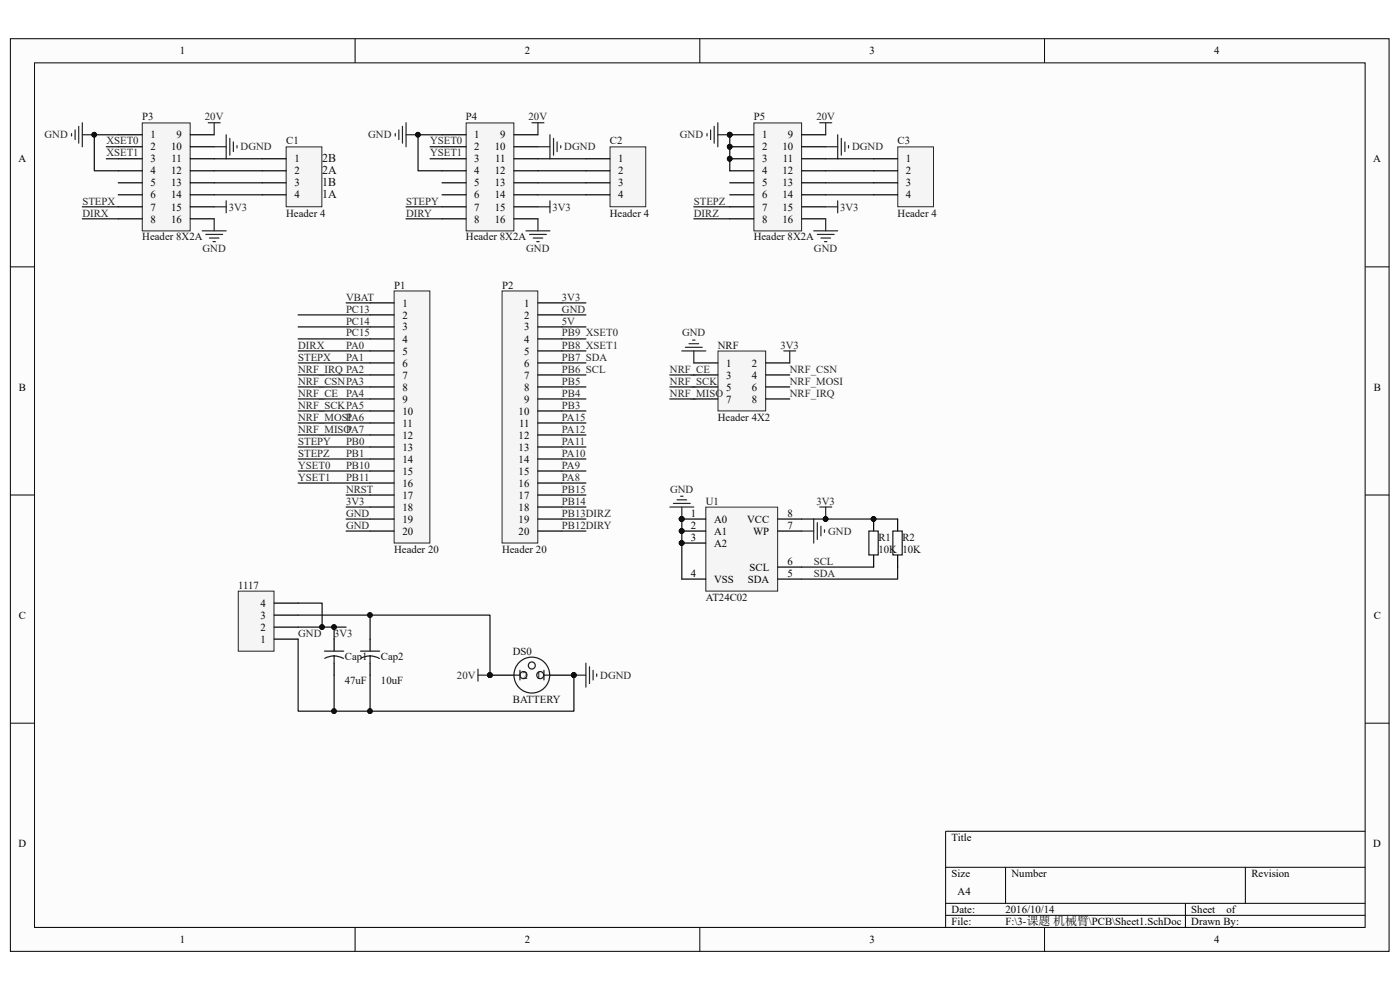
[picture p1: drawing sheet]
<svg xmlns="http://www.w3.org/2000/svg" width="297mm" height="210mm" viewBox="0 0 297 210" stroke-linecap="round" stroke-linejoin="round" font-family="sans-serif">
<path d="M2.2 8.3h292.5v193.5h-292.5z" fill="#fcfcfc"/>
<path d="M2.2 8.2h292.5v193.6h-292.5z" fill="none" stroke="#000" stroke-width=".21"/>
<path d="M7.4 13.4h282.2v183.3h-282.2z" fill="#fcfcfc"/>
<g fill="none" stroke="#000" stroke-width=".21">
<path d="M7.3 13.3h282.3v183.4h-282.3zM75.3 8.2v5.1M148.5 8.2v5.1M221.6 8.2v5.1M2.2 56.6h5.1M289.6 56.6h5.1M2.2 105h5.1M289.6 105h5.1M2.2 153.4h5.1M289.6 153.4h5.1M289.6 176.3h-89v20.4M75.3 196.7v5.1"/>
<path d="M148.5 196.7v5.1M200.6 184h89M200.6 191.6h89M200.6 194.2h89M213.3 184v7.6M221.6 196.7v5.1M251.5 191.6v5.1M264.2 184v7.6"/>
</g>
<path d="M83.7 61.8h7.5v53.4h-7.5z" fill="#f5f5f5"/>
<path d="M83.6 61.7h7.6v53.5h-7.6z" fill="none" stroke="#262626" stroke-width=".21"/>
<g fill="none" stroke="#000" stroke-width=".25">
<path d="M78.5 64.2h5.1M78.5 66.8h5.1M78.5 69.3h5.1M78.5 71.9h5.1M78.5 74.4h5.1M78.5 77h5.1M78.5 79.5h5.1M78.5 82.1h5.1M78.5 84.6h5.1M78.5 87.2h5.1M78.5 89.7h5.1M78.5 92.3h5.1"/>
<path d="M78.5 94.8h5.1M78.5 97.4h5.1M78.5 99.9h5.1M78.5 102.5h5.1M78.5 105h5.1M78.5 107.6h5.1M78.5 110.1h5.1M78.5 112.6h5.1"/>
</g>
<path d="M106.6 61.8h7.5v53.4h-7.5z" fill="#f5f5f5"/>
<path d="M106.5 61.7h7.6v53.5h-7.6z" fill="none" stroke="#262626" stroke-width=".21"/>
<g fill="none" stroke="#000" stroke-width=".25">
<path d="M114.1 64.2h5.1M114.1 66.8h5.1M114.1 69.3h5.1M114.1 71.9h5.1M114.1 74.4h5.1M114.1 77h5.1M114.1 79.5h5.1M114.1 82.1h5.1M114.1 84.6h5.1M114.1 87.2h5.1M114.1 89.7h5.1M114.1 92.3h5.1"/>
<path d="M114.1 94.8h5.1M114.1 97.4h5.1M114.1 99.9h5.1M114.1 102.5h5.1M114.1 105h5.1M114.1 107.6h5.1M114.1 110.1h5.1M114.1 112.6h5.1"/>
</g>
<path d="M30.2 26.1h10.1v22.9h-10.1z" fill="#f5f5f5"/>
<path d="M30.2 26.1h10.1v22.9h-10.1z" fill="none" stroke="#262626" stroke-width=".21"/>
<g fill="none" stroke="#000" stroke-width=".25">
<path d="M25.1 28.6h5.1M25.1 31.1h5.1M25.1 33.7h5.1M25.1 36.2h5.1M25.1 38.8h5.1M40.4 28.6h5M40.4 31.1h5M40.4 33.7h5M40.4 36.2h5M40.4 38.8h5M25.1 41.3h5.1M25.1 43.9h5.1"/>
<path d="M25.1 46.4h5.1M40.4 41.3h5M40.4 43.9h5M40.4 46.4h5"/>
</g>
<path d="M98.9 26.1h10.1v22.9h-10.1z" fill="#f5f5f5"/>
<path d="M98.9 26.1h10.1v22.9h-10.1z" fill="none" stroke="#262626" stroke-width=".21"/>
<g fill="none" stroke="#000" stroke-width=".25">
<path d="M93.8 28.6h5.1M93.8 31.1h5.1M93.8 33.7h5.1M93.8 36.2h5.1M93.8 38.8h5.1M109 28.6h5.1M109 31.1h5.1M109 33.7h5.1M109 36.2h5.1M109 38.8h5.1M93.8 41.3h5.1M93.8 43.9h5.1"/>
<path d="M93.8 46.4h5.1M109 41.3h5.1M109 43.9h5.1M109 46.4h5.1"/>
</g>
<path d="M160 26.1h10.1v22.9h-10.1z" fill="#f5f5f5"/>
<path d="M159.9 26.1h10.2v22.9h-10.2z" fill="none" stroke="#262626" stroke-width=".21"/>
<g fill="none" stroke="#000" stroke-width=".25">
<path d="M154.8 28.6h5.1M154.8 31.1h5.1M154.8 33.7h5.1M154.8 36.2h5.1M154.8 38.8h5.1M170.1 28.6h5.1M170.1 31.1h5.1M170.1 33.7h5.1M170.1 36.2h5.1M170.1 38.8h5.1M154.8 41.3h5.1M154.8 43.9h5.1"/>
<path d="M154.8 46.4h5.1M170.1 41.3h5.1M170.1 43.9h5.1M170.1 46.4h5.1"/>
</g>
<g fill="#0e0e0e" stroke="#0e0e0e" stroke-width=".21">
<circle cx="154.8" cy="28.6" r=".49"/>
<circle cx="154.8" cy="31.1" r=".49"/>
<circle cx="154.8" cy="33.7" r=".49"/>
</g>
<path d="M60.7 31.2h7.6v12.7h-7.6z" fill="#f5f5f5"/>
<path d="M60.7 31.2h7.6v12.7h-7.6z" fill="none" stroke="#262626" stroke-width=".21"/>
<path d="M55.6 33.7h5.1M55.6 36.2h5.1M55.6 38.8h5.1M55.6 41.3h5.1" fill="none" stroke="#000" stroke-width=".25"/>
<path d="M129.5 31.2h7.5v12.7h-7.5z" fill="#f5f5f5"/>
<path d="M129.4 31.2h7.6v12.7h-7.6z" fill="none" stroke="#262626" stroke-width=".21"/>
<path d="M124.3 33.7h5.1M124.3 36.2h5.1M124.3 38.8h5.1M124.3 41.3h5.1" fill="none" stroke="#000" stroke-width=".25"/>
<path d="M190.5 31.2h7.5v12.7h-7.5z" fill="#f5f5f5"/>
<path d="M190.5 31.2h7.5v12.7h-7.5z" fill="none" stroke="#262626" stroke-width=".21"/>
<path d="M185.3 33.7h5.1M185.3 36.2h5.1M185.3 38.8h5.1M185.3 41.3h5.1" fill="none" stroke="#000" stroke-width=".25"/>
<g fill="none" stroke="#262626" stroke-width=".25">
<path d="M15.2 28.3v.5M15.9 27.6v2M16.7 26.8v3.6M17.5 26v5.1M17.5 28.6h2.5M44.2 26h2.5M45.4 26v2.6M45.4 31.1h2.6M48 28.6v5.1M48.7 29.4v3.5M49.5 30.1v2.1M50.3 30.9v.5"/>
<path d="M83.9 28.3v.5M84.6 27.6v2M85.4 26.8v3.6M86.1 28.6h2.6M86.1 26v5.1M112.9 26h2.5M114.1 26v2.6M114.1 31.1h2.6M116.7 28.6v5.1M117.4 29.4v3.5M118.2 30.1v2.1M119 30.9v.5"/>
<path d="M150 28.3v.5M150.7 27.6v2M151.5 26.8v3.6M152.3 28.6h2.5M152.3 26v5.1M173.9 26h2.5M175.2 26v2.6M175.2 31.1h2.5M177.7 28.6v5.1M178.5 29.4v3.5M179.2 30.1v2.1M180 30.9v.5"/>
<path d="M42.9 49h5.1M43.7 49.7h3.5M44.4 50.5h2.1M45.2 51.3h.5M45.4 46.4v2.6M45.4 43.9h2.6M48 42.6v2.5M111.6 49h5.1M112.3 49.7h3.6M113.1 50.5h2M113.9 51.3h.5M114.1 46.4v2.6"/>
<path d="M114.1 43.9h2.6M116.7 42.6v2.5M172.6 49h5.1M173.4 49.7h3.5M174.2 50.5h2M174.9 51.3h.5M175.2 46.4v2.6M175.2 43.9h2.5M177.7 42.6v2.5"/>
</g>
<g fill="#0e0e0e" stroke="#0e0e0e" stroke-width=".21">
<circle cx="20" cy="28.6" r=".49"/>
<circle cx="88.7" cy="28.6" r=".49"/>
<circle cx="154.8" cy="28.6" r=".49"/>
</g>
<path d="M152.4 74.5h10v12.7h-10z" fill="#f5f5f5"/>
<path d="M152.3 74.5h10.1v12.7h-10.1z" fill="none" stroke="#262626" stroke-width=".21"/>
<path d="M147.2 77h5.1M147.2 79.5h5.1M162.4 77h5.1M162.4 79.5h5.1M147.2 82.1h5.1M147.2 84.6h5.1M162.4 82.1h5.1M162.4 84.6h5.1M103.9 143.2h5.1M116.7 143.2h5.1" fill="none" stroke="#000" stroke-width=".25"/>
<path d="M144.6 74.4h5.1M145.4 73.7h3.6M146.2 72.9h2M146.9 72.1h.5M147.2 74.4v2.6M166.3 74.4h2.5M167.5 74.4v2.6" fill="none" stroke="#262626" stroke-width=".25"/>
<g fill="#0e0e0e" stroke="#0e0e0e" stroke-width=".21">
<circle cx="121.7" cy="143.2" r=".49"/>
<circle cx="103.9" cy="143.2" r=".49"/>
</g>
<g fill="none" stroke="#1c1c1c" stroke-width=".25">
<path d="M109 143.2h1.3M110.3 142.2v2M115.4 143.2h1.3M115.4 142.2v2"/>
<circle cx="111" cy="143.2" r=".74"/>
<circle cx="112.8" cy="143.2" r="3.8"/>
<circle cx="112.8" cy="141.2" r=".74"/>
<circle cx="114.6" cy="143.2" r=".74"/>
</g>
<path d="M149.8 107.6h15.2v17.8h-15.2z" fill="#f5f5f5"/>
<path d="M149.7 107.6h15.3v17.8h-15.3z" fill="none" stroke="#262626" stroke-width=".21"/>
<path d="M144.6 110.1h5.1M144.6 112.6h5.1M144.6 115.2h5.1M165 110.1h5.1M165 112.6h5.1M185.3 110.1v2.5M185.3 117.7v2.6M190.4 110.1v2.5M190.4 117.7v2.6M144.6 122.8h5.1M165 122.8h5.1M165 120.3h5.1" fill="none" stroke="#000" stroke-width=".25"/>
<g fill="#0e0e0e" stroke="#0e0e0e" stroke-width=".21">
<circle cx="144.6" cy="110.1" r=".5"/>
<circle cx="144.6" cy="112.6" r=".5"/>
<circle cx="144.6" cy="115.2" r=".5"/>
<circle cx="175.1" cy="110.1" r=".49"/>
<circle cx="185.3" cy="110.1" r=".49"/>
<circle cx="121.7" cy="143.2" r=".49"/>
<circle cx="103.9" cy="143.2" r=".49"/>
</g>
<g fill="none" stroke="#262626" stroke-width=".25">
<path d="M142.1 107.6h5.1M142.9 106.8h3.5M143.6 106h2.1M144.4 105.3h.5M144.6 107.6v2.5M170.1 112.6h2.5M172.6 110.1v5.1M173.4 110.9v3.5M173.9 107.6h2.5M174.2 111.6v2.1M174.9 112.4v.5M175.2 107.6v2.5"/>
<path d="M101.4 143.2h2.5M101.4 141.9v2.6M121.8 143.2h2.5M124.3 140.7v5.1M125.1 141.4v3.6M125.8 142.2v2M126.6 143v.5"/>
</g>
<path d="M184.3 112.6h2v5.1h-2zM189.4 112.6h2v5.1h-2z" fill="none" stroke="#1c1c1c" stroke-width=".25"/>
<path d="M50.6 125.4h7.5v12.7h-7.5z" fill="#f5f5f5"/>
<path d="M50.5 125.4h7.6v12.7h-7.6z" fill="none" stroke="#262626" stroke-width=".21"/>
<path d="M58.2 135.6h5M58.2 133h5M58.2 130.5h5M58.2 127.9h5M70.9 135.6v2.5M78.5 135.6v2.5M70.9 140.7v2.5M78.5 140.7v2.5" fill="none" stroke="#000" stroke-width=".25"/>
<path d="M68.8 138.1h4.1M68.9 139.6l1.1-.4 .9-.1 1.2 .2 .8 .4M70.9 139.1v1.6M76.5 138.1h4M76.5 139.6l1.2-.4 .8-.1 1.2 .2 .8 .4M78.5 139.1v1.6" fill="none" stroke="#1c1c1c" stroke-width=".25"/>
<g fill="none" stroke="#0e0e0e" stroke-width=".25">
<path d="M22.6 33.7h2.5M22.6 31.1h2.5M25.1 28.6h-5.1v7.6h5.1M45.4 33.7h10.2M45.4 36.2h10.2M45.4 38.8h10.2M91.2 33.7h2.6M91.2 31.1h2.6M93.8 28.6h-5.1v7.6h5.1M114.1 33.7h10.2M114.1 36.2h10.2M114.1 38.8h10.2"/>
<path d="M154.8 28.6v7.6M175.2 33.7h10.1M175.2 36.2h10.1M175.2 38.8h10.1M17.5 43.9h7.6M17.5 46.4h7.6M45.4 41.3h10.2M86.1 43.9h7.7M86.1 46.4h7.7M114.1 41.3h10.2M147.2 43.9h7.6M147.2 46.4h7.6"/>
<path d="M175.2 41.3h10.1M63.2 79.5h15.3M63.2 66.8h15.3M63.2 69.3h15.3M63.2 71.9h15.3M63.2 74.4h15.3M63.2 77h15.3M73.4 64.2h5.1M119.2 64.2h5.1M119.2 79.5h5.1M119.2 66.8h5.1M119.2 69.3h5.1"/>
<path d="M119.2 71.9h5.1M119.2 74.4h5.1M119.2 77h5.1M142.1 79.5h5.1M63.2 82.1h15.3M63.2 84.6h15.3M63.2 87.2h15.3M63.2 89.7h15.3M63.2 92.3h15.3M63.2 94.8h15.3M63.2 97.4h15.3M63.2 99.9h15.3"/>
<path d="M119.2 82.1h5.1M119.2 84.6h5.1M119.2 87.2h5.1M119.2 89.7h5.1M119.2 92.3h5.1M119.2 94.8h5.1M119.2 97.4h5.1M119.2 99.9h5.1M142.1 82.1h5.1M142.1 84.6h5.1M63.2 102.5h15.3M73.4 105h5.1"/>
<path d="M73.4 107.6h5.1M73.4 110.1h5.1M73.4 112.6h5.1M119.2 105h5.1M119.2 107.6h5.1M119.2 110.1h5.1M119.2 112.6h5.1M119.2 102.5h5.1M144.6 110.1v12.7M170.1 110.1h20.3M63.2 127.9h5.1v5.1M63.2 135.6v15.3h58.6v-7.7"/>
<path d="M63.2 133h7.7v2.6M63.2 130.5h40.7v12.7M70.9 133h2.5M78.5 130.5v5.1M170.1 120.3h15.2M190.4 120.3v2.5h-20.3M70.9 143.2v7.7M78.5 143.2v7.7"/>
</g>
<g fill="#0e0e0e" stroke="#0e0e0e" stroke-width=".21">
<circle cx="154.8" cy="33.7" r=".49"/>
<circle cx="154.8" cy="31.1" r=".49"/>
<circle cx="154.8" cy="28.6" r=".49"/>
<circle cx="20" cy="28.6" r=".49"/>
<circle cx="88.7" cy="28.6" r=".49"/>
<circle cx="144.6" cy="115.2" r=".5"/>
<circle cx="144.6" cy="112.6" r=".5"/>
<circle cx="144.6" cy="110.1" r=".5"/>
<circle cx="175.1" cy="110.1" r=".49"/>
<circle cx="185.3" cy="110.1" r=".49"/>
<circle cx="70.8" cy="150.8" r=".49"/>
<circle cx="78.5" cy="130.5" r=".49"/>
<circle cx="78.5" cy="150.8" r=".49"/>
<circle cx="70.8" cy="133" r=".49"/>
<circle cx="68.3" cy="133" r=".49"/>
<circle cx="121.7" cy="143.2" r=".49"/>
<circle cx="103.9" cy="143.2" r=".49"/>
</g>
<g font-size="2.5" fill="#0e0e0e">
<text x="68.3" y="34.4">2B</text>
<text x="68.3" y="37">2A</text>
<text x="68.3" y="39.5">1B</text>
<text x="68.3" y="42">1A</text>
</g>
<g font-size="2.3">
<text x="38.2" y="11.5">1</text>
<text x="111.3" y="11.5">2</text>
<text x="184.4" y="11.5">3</text>
<text x="257.6" y="11.5">4</text>
<text x="32" y="29.4">1</text>
<text x="37.4" y="29.4">9</text>
<text x="100.6" y="29.4">1</text>
<text x="106.1" y="29.4">9</text>
<text x="161.7" y="29.4">1</text>
<text x="167.1" y="29.4">9</text>
<text x="3.9" y="34.5">A</text>
<text x="32" y="31.9">2</text>
<text x="32" y="34.5">3</text>
<text x="36.3" y="31.9">10</text>
<text x="36.4" y="34.5">11</text>
<text x="62.5" y="34.5">1</text>
<text x="100.6" y="31.9">2</text>
<text x="100.6" y="34.5">3</text>
<text x="104.9" y="31.9">10</text>
<text x="105" y="34.5">11</text>
<text x="131.1" y="34.5">1</text>
<text x="161.7" y="31.9">2</text>
<text x="161.7" y="34.5">3</text>
<text x="166" y="31.9">10</text>
<text x="166.1" y="34.5">11</text>
<text x="192.2" y="34.5">1</text>
<text x="291.3" y="34.5">A</text>
<text x="32" y="37">4</text>
<text x="32" y="39.5">5</text>
<text x="36.3" y="37">12</text>
<text x="36.3" y="39.5">13</text>
<text x="62.5" y="37">2</text>
<text x="62.5" y="39.5">3</text>
<text x="100.6" y="37">4</text>
<text x="100.6" y="39.5">5</text>
<text x="104.9" y="37">12</text>
<text x="104.9" y="39.5">13</text>
<text x="131.1" y="37">2</text>
<text x="131.1" y="39.5">3</text>
<text x="161.7" y="37">4</text>
<text x="161.7" y="39.5">5</text>
<text x="166" y="37">12</text>
<text x="166" y="39.5">13</text>
<text x="192.2" y="37">2</text>
<text x="192.2" y="39.5">3</text>
<text x="32" y="42.1">6</text>
<text x="32" y="44.7">7</text>
<text x="32" y="47.2">8</text>
<text x="36.3" y="42.1">14</text>
<text x="36.3" y="44.7">15</text>
<text x="36.3" y="47.2">16</text>
<text x="62.5" y="42.1">4</text>
<text x="100.6" y="42.1">6</text>
<text x="100.6" y="44.7">7</text>
<text x="100.6" y="47.2">8</text>
<text x="104.9" y="42.1">14</text>
<text x="104.9" y="44.7">15</text>
<text x="104.9" y="47.2">16</text>
<text x="131.1" y="42.1">4</text>
<text x="161.7" y="42.1">6</text>
<text x="161.7" y="44.7">7</text>
<text x="161.7" y="47.2">8</text>
<text x="166" y="42.1">14</text>
<text x="166" y="44.7">15</text>
<text x="166" y="47.2">16</text>
<text x="192.2" y="42.1">4</text>
<text x="85.4" y="65">1</text>
<text x="111.2" y="65">1</text>
<text x="85.4" y="67.6">2</text>
<text x="85.4" y="70.1">3</text>
<text x="111.2" y="67.6">2</text>
<text x="111.2" y="70.1">3</text>
<text x="85.4" y="72.7">4</text>
<text x="85.4" y="75.2">5</text>
<text x="85.4" y="77.8">6</text>
<text x="111.2" y="72.7">4</text>
<text x="111.2" y="75.2">5</text>
<text x="111.2" y="77.8">6</text>
<text x="154" y="77.8">1</text>
<text x="159.5" y="77.8">2</text>
<text x="4" y="82.8">B</text>
<text x="85.4" y="80.3">7</text>
<text x="85.4" y="82.8">8</text>
<text x="111.2" y="80.3">7</text>
<text x="111.2" y="82.8">8</text>
<text x="154" y="80.3">3</text>
<text x="154" y="82.8">5</text>
<text x="159.5" y="80.3">4</text>
<text x="159.5" y="82.8">6</text>
<text x="291.4" y="82.8">B</text>
<text x="85.4" y="85.4">9</text>
<text x="85.4" y="88">10</text>
<text x="110" y="88">10</text>
<text x="111.2" y="85.4">9</text>
<text x="154" y="85.4">7</text>
<text x="159.5" y="85.4">8</text>
<text x="85.4" y="90.5">11</text>
<text x="85.4" y="93">12</text>
<text x="85.4" y="95.6">13</text>
<text x="110" y="93">12</text>
<text x="110" y="95.6">13</text>
<text x="110.1" y="90.5">11</text>
<text x="85.4" y="98.1">14</text>
<text x="85.4" y="100.7">15</text>
<text x="110" y="98.1">14</text>
<text x="110" y="100.7">15</text>
<text x="85.4" y="103.3">16</text>
<text x="85.4" y="105.8">17</text>
<text x="110" y="103.3">16</text>
<text x="110" y="105.8">17</text>
<text x="85.4" y="108.3">18</text>
<text x="85.4" y="110.9">19</text>
<text x="85.4" y="113.4">20</text>
<text x="110" y="108.3">18</text>
<text x="110" y="110.9">19</text>
<text x="110" y="113.4">20</text>
<text x="146.6" y="109.6">1</text>
<text x="146.6" y="112.1">2</text>
<text x="151.5" y="110.9">A0</text>
<text x="151.5" y="113.4">A1</text>
<text x="158.5" y="110.9">VCC</text>
<text x="159.8" y="113.4">WP</text>
<text x="167" y="112.1">7</text>
<text x="167" y="109.6">8</text>
<text x="146.6" y="114.7">3</text>
<text x="151.5" y="116">A2</text>
<text x="167" y="119.8">6</text>
<text x="146.6" y="122.3">4</text>
<text x="151.5" y="123.6">VSS</text>
<text x="158.6" y="123.6">SDA</text>
<text x="159" y="121.1">SCL</text>
<text x="167" y="122.3">5</text>
<text x="4" y="131.3">C</text>
<text x="55.2" y="131.3">3</text>
<text x="55.2" y="128.7">4</text>
<text x="291.4" y="131.3">C</text>
<text x="55.2" y="136.4">1</text>
<text x="55.2" y="133.8">2</text>
<text x="110.8" y="144">2</text>
<text x="113.7" y="144">1</text>
<text x="3.9" y="179.7">D</text>
<text x="201.9" y="178.4">Title</text>
<text x="291.3" y="179.7">D</text>
<text x="201.9" y="186">Size</text>
<text x="203.2" y="189.8">A4</text>
<text x="214.6" y="186">Number</text>
<text x="265.5" y="186">Revision</text>
<text x="201.9" y="193.7">Date:</text>
<text x="201.9" y="196.2">File:</text>
<text x="213.3" y="193.7">2016/10/14</text>
<text x="213.3" y="196.2">F:\3-课题 机械臂\PCB\Sheet1.SchDoc</text>
<text x="252.7" y="193.7">Sheet</text>
<text x="252.7" y="196.2">Drawn By:</text>
<text x="260.2" y="193.7">of</text>
<text x="38.2" y="200">1</text>
<text x="111.3" y="200">2</text>
<text x="184.4" y="200">3</text>
<text x="257.6" y="200">4</text>
</g>
<g font-size="2.3" fill="#262626">
<text x="9.4" y="29.4">GND</text>
<text x="43.5" y="25.5">20V</text>
<text x="78.1" y="29.4">GND</text>
<text x="112.1" y="25.5">20V</text>
<text x="144.2" y="29.4">GND</text>
<text x="173.2" y="25.5">20V</text>
<text x="22.6" y="30.6">XSET0</text>
<text x="22.6" y="33.2">XSET1</text>
<text x="51.1" y="31.9">DGND</text>
<text x="91.2" y="30.6">YSET0</text>
<text x="91.2" y="33.2">YSET1</text>
<text x="119.7" y="31.9">DGND</text>
<text x="180.8" y="31.9">DGND</text>
<text x="17.5" y="43.4">STEPX</text>
<text x="17.5" y="45.9">DIRX</text>
<text x="48.5" y="44.7">3V3</text>
<text x="86.1" y="45.9">DIRY</text>
<text x="86.1" y="43.4">STEPY</text>
<text x="117.2" y="44.7">3V3</text>
<text x="147.2" y="45.9">DIRZ</text>
<text x="147.2" y="43.4">STEPZ</text>
<text x="178.2" y="44.7">3V3</text>
<text x="43" y="53.6">GND</text>
<text x="111.6" y="53.6">GND</text>
<text x="172.7" y="53.6">GND</text>
<text x="73.4" y="63.8">VBAT</text>
<text x="119.2" y="63.8">3V3</text>
<text x="73.4" y="66.3">PC13</text>
<text x="73.4" y="68.8">PC14</text>
<text x="73.4" y="71.4">PC15</text>
<text x="119.2" y="66.3">GND</text>
<text x="119.2" y="68.8">5V</text>
<text x="119.2" y="71.4">PB9 XSET0</text>
<text x="144.7" y="71.4">GND</text>
<text x="63.2" y="76.5">STEPX</text>
<text x="63.2" y="74">DIRX</text>
<text x="73.4" y="74">PA0</text>
<text x="73.4" y="76.5">PA1</text>
<text x="119.2" y="76.5">PB7 SDA</text>
<text x="119.2" y="74">PB8 XSET1</text>
<text x="165.6" y="74">3V3</text>
<text x="63.2" y="79">NRF_IRQ PA2</text>
<text x="63.2" y="81.6">NRF_CSNPA3</text>
<text x="119.2" y="81.6">PB5</text>
<text x="119.2" y="79">PB6 SCL</text>
<text x="142.1" y="79">NRF_CE</text>
<text x="142.1" y="81.6">NRF_SCK</text>
<text x="167.6" y="79">NRF_CSN</text>
<text x="167.6" y="81.6">NRF_MOSI</text>
<text x="63.2" y="84.1">NRF_CE</text>
<text x="63.2" y="86.7">NRF_SCKPA5</text>
<text x="63.2" y="89.2">NRF_MOSPIA6</text>
<text x="73.4" y="84.1">PA4</text>
<text x="119.2" y="86.7">PB3</text>
<text x="119.2" y="84.1">PB4</text>
<text x="119.2" y="89.2">PA15</text>
<text x="142.1" y="84.1">NRF_MISO</text>
<text x="167.6" y="84.1">NRF_IRQ</text>
<text x="63.2" y="94.3">STEPY</text>
<text x="63.2" y="91.8">NRF_MISOA7</text>
<text x="73.4" y="91.8">P</text>
<text x="73.4" y="94.3">PB0</text>
<text x="119.2" y="94.3">PA11</text>
<text x="119.2" y="91.8">PA12</text>
<text x="63.2" y="96.9">STEPZ</text>
<text x="63.2" y="99.4">YSET0</text>
<text x="63.2" y="102">YSET1</text>
<text x="73.4" y="96.9">PB1</text>
<text x="73.4" y="99.4">PB10</text>
<text x="73.4" y="102">PB11</text>
<text x="119.2" y="102">PA8</text>
<text x="119.2" y="99.4">PA9</text>
<text x="119.2" y="96.9">PA10</text>
<text x="73.4" y="104.5">NRST</text>
<text x="73.4" y="107.1">3V3</text>
<text x="119.2" y="107.1">PB14</text>
<text x="119.2" y="104.5">PB15</text>
<text x="142.2" y="104.5">GND</text>
<text x="173.2" y="107.1">3V3</text>
<text x="73.4" y="109.6">GND</text>
<text x="73.4" y="112.1">GND</text>
<text x="119.2" y="112.1">PB12DIRY</text>
<text x="119.2" y="109.6">PB13DIRZ</text>
<text x="175.7" y="113.4">GND</text>
<text x="172.6" y="119.8">SCL</text>
<text x="172.6" y="122.3">SDA</text>
<text x="63.2" y="135.1">GND</text>
<text x="70.9" y="135.1">3V3</text>
<text x="96.9" y="144">20V</text>
<text x="127.3" y="144">DGND</text>
</g>
<g font-size="2.3" fill="#0e0e0e">
<text x="30.2" y="25.5">P3</text>
<text x="98.8" y="25.5">P4</text>
<text x="159.9" y="25.5">P5</text>
<text x="60.7" y="30.6">C1</text>
<text x="129.4" y="30.6">C2</text>
<text x="190.4" y="30.6">C3</text>
<text x="60.7" y="45.9">Header 4</text>
<text x="129.4" y="45.9">Header 4</text>
<text x="190.4" y="45.9">Header 4</text>
<text x="30.2" y="51">Header 8X2A</text>
<text x="98.8" y="51">Header 8X2A</text>
<text x="159.9" y="51">Header 8X2A</text>
<text x="83.6" y="61.2">P1</text>
<text x="106.5" y="61.2">P2</text>
<text x="152.3" y="74">NRF</text>
<text x="152.3" y="89.2">Header 4X2</text>
<text x="149.7" y="107.1">U1</text>
<text x="83.6" y="117.3">Header 20</text>
<text x="106.5" y="117.3">Header 20</text>
<text x="186.3" y="117.3">10K</text>
<text x="186.3" y="114.7">R1</text>
<text x="191.4" y="117.3">10K</text>
<text x="191.4" y="114.7">R2</text>
<text x="50.5" y="124.9">1117</text>
<text x="149.7" y="127.4">AT24C02</text>
<text x="73.2" y="139.9">Cap1</text>
<text x="80.8" y="139.9">Cap2</text>
<text x="108.8" y="138.9">DS0</text>
<text x="73.2" y="145">47uF</text>
<text x="80.8" y="145">10uF</text>
<text x="108.8" y="149.1">BATTERY</text>
</g>
</svg>
